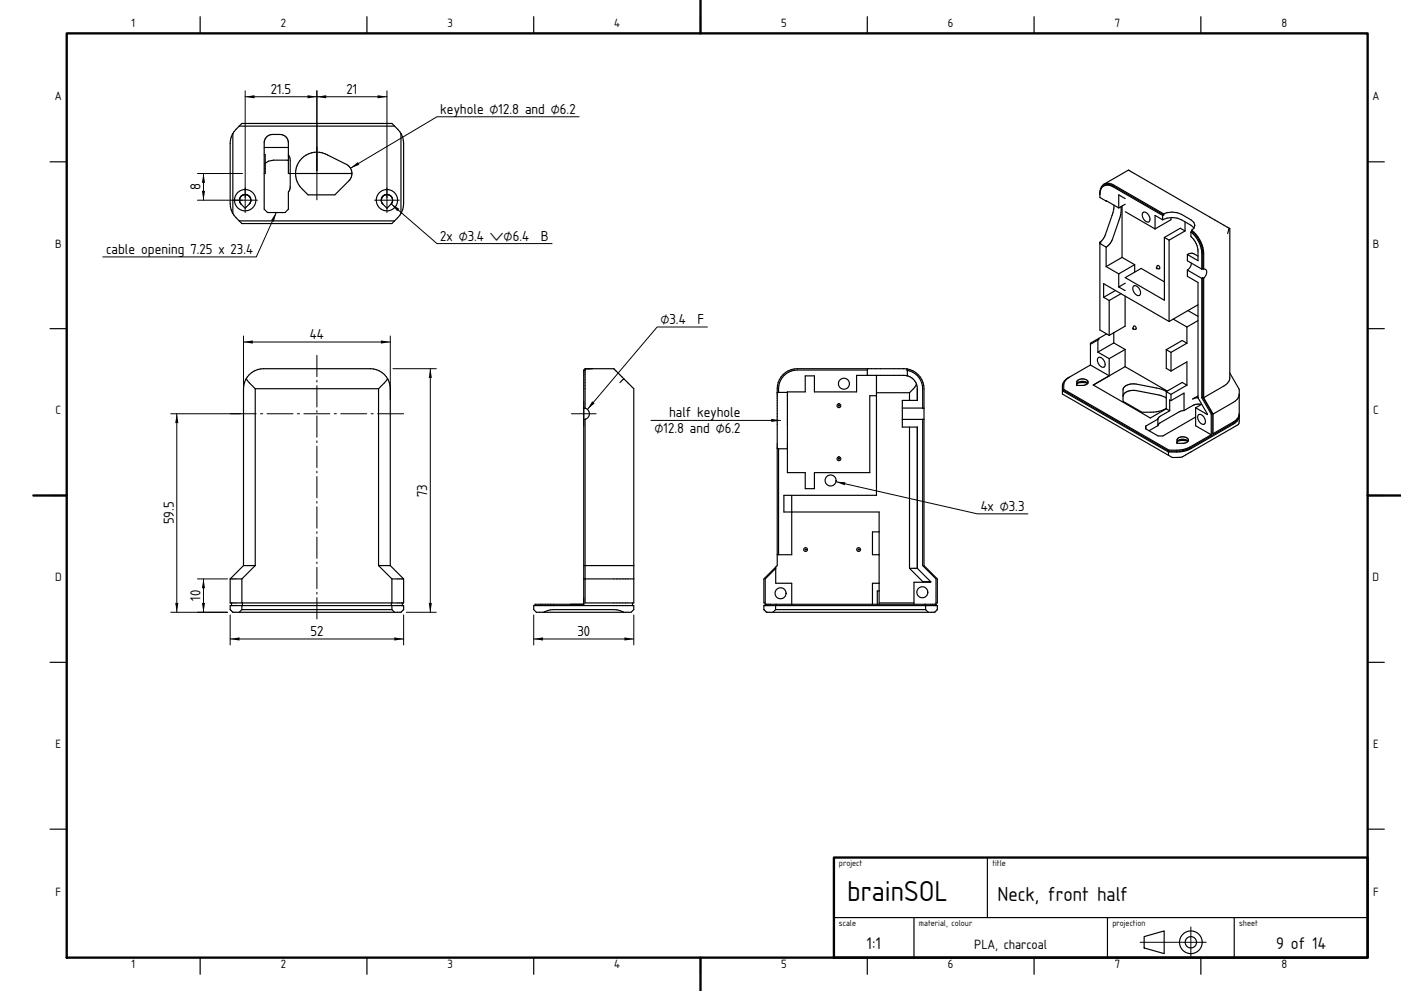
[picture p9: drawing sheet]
<svg xmlns="http://www.w3.org/2000/svg" width="420mm" height="297mm" viewBox="0 0 420 297" stroke-linecap="round" stroke-linejoin="round" font-family="sans-serif">
<g fill="#000">
<path d="M73.5 29l2.8-.5v1zM95 29l2.8-.5v1zM92.2 28.5l2.8 .5-2.8 .5zM113.2 28.5l2.8 .5-2.8 .5zM60.5 57.2h1l-.5 2.8zM61 52l.5 2.8h-1zM105.1 50.4l2.1-1.8 .5 .8zM82.8 63.7l-.7 2.7-.9-.4zM117.3 61.1l2.4 1.5-.6 .7zM73 102.5l2.8-.5v1zM114.2 102l2.8 .5-2.8 .5zM129 110.5l.5 2.8h-1z"/>
<path d="M53 124l.5 2.8h-1zM177.5 120.3l.8 .6-2.2 1.8zM231.2 125.5l2.8 .5-2.8 .5zM250.6 144.4l2.8 .1-.2 .9zM61 173.5l.5 2.8h-1zM52.5 180.7h1l-.5 2.8zM60.5 180.7h1l-.5 2.8zM69 191.5l2.8-.5v1zM118.2 191l2.8 .5-2.8 .5zM128.5 180.7h1l-.5 2.8zM160 191.5l2.8-.5v1zM187.2 191l2.8 .5-2.8 .5z"/>
</g>
<g fill="none" stroke="#000" stroke-width=".35">
<path d="M60 5v5M110 5v5M160 5v5M210 5v5M260 5v5M310 5v5M360 5v5M71.7 37.8h46.6M72.5 37h45a7.5 7.5 0 0 1 3.5 6v18a7.5 7.5 0 0 1-3.5 6h-45a7.5 7.5 0 0 1-3.5-6v-18a7.5 7.5 0 0 1 3.5-6zM15 48.5h5M69.8 40v24M72.3 58.8a1.77 1.77 0 0 1 2.7 .4 1.77 1.77 0 0 1-.8 2.5l-.2 .2a.59 .59 0 0 1-.7 .4 .59 .59 0 0 1-.5-.6l-.3-.3a1.76 1.76 0 0 1-.2-2.6z"/>
<path d="M79.2 46.3h.3v5.7h-.3M79.2 44.2h7.2M86.4 46.5l.6 1.5v8l-.6 1.6v5.1l-.9 1h-5.3l-1-1v-19.9a2.5 2.5 0 0 1 2.5-2.5h2.3a2.5 2.5 0 0 1 2.4 2.5v9.2h.6M86.4 48.1l-4.4-.1-1.5 .3-1 .7M88.6 52l.5 2.4a10.5 10.5 0 0 0 3.2 4h8.1l4.5-4.5 .4-.7 .2-1.2M88.6 52a6.4 6.4 0 0 1 8.8-5.9l6.5 3.2a3.1 3.1 0 0 1 1.6 2.7M88.6 52h16.9M114.8 58.8a1.77 1.77 0 0 1 2.7 .4 1.77 1.77 0 0 1-.8 2.5l-.2 .2a.59 .59 0 0 1-.7 .4 .59 .59 0 0 1-.5-.6l-.3-.3a1.76 1.76 0 0 1-.2-2.6zM120.2 40v24M330.9 55.7l.3-.1a2.7 2.7 0 0 1 2.8 .2l14.9 8.6M330.9 55.7a2.7 2.7 0 0 1 2.8 .3l14.8 8.6M330.9 55.7a2.7 2.7 0 0 0-1.2 2.6"/>
<path d="M331 55.2l7.3-4.2 30.4 17.5v44.7a2.9 2.9 0 0 1-1.8 2.5l-6.1 3.5M331 55.2a3.8 3.8 0 0 0-1.3 4l1.9 1.1M331 55.2a2.9 2.9 0 0 1 3 .3l14.9 8.6M337.3 59.5l-1.9-1.1v3.9M410 48.5h5M71.7 66.2h46.6M329.7 72.6v26.3l2.8 1.6M329.7 72.6l.3 .2-.3 .2 1.9 1.1M331.6 60.3l3.8 2M331.6 74.1v5.8M331.6 79.9l3.8 2.2M331.7 60.2l-.1 .1"/>
<path d="M334 61.5l-.4 2.3-2.3 6.7-.8 1.3-.8 .8M336 61.9l.1 1.7-.3 1.5-2.3 6.6a4.8 4.8 0 0 1-1.9 2.4M336.4 61.7v15.4M336.4 77.1l3.8 2.2M336.4 77.1l-4.8 2.8M337.3 63.4l9 5.2M337.3 61.2l-1.9 1.1M340.2 79.3v2.3M340.2 79.3l-4.8 2.8M342.6 63.7a1.75 1.75 0 0 1 2.2 2 .83 .83 0 0 1-.7 .9 .83 .83 0 0 1-1-.6 2.05 2.05 0 0 1-.5-2.3zM348.5 65.9l-2.2-1.3v4M348.5 65.9a6.3 6.3 0 0 1 5.7 0l2.8 1.6 .9 .8"/>
<path d="M348.5 64.6v1.3M348.9 64.1v.3M348.9 64.4l-.4 .2M348.9 64.1a6.1 6.1 0 0 1 5.3 .1l2.8 1.7 .9 .7a1.69 1.69 0 0 1-.7 2.4M349.1 71.2v18.8l-11.8-6.8 4.8-2.8 7 4.1M349.1 71.2l1.4 .8M350.5 72v24.3M351 65.2v.7l-4.7 2.7M355.3 69.2l-4.8 2.8M355.3 66.5v2.7M355.3 69.2l-1.5-.8-4.7 2.8M356 76.3v1.9l4.3 2.5"/>
<path d="M356 76.3l1-.4a2.82 2.82 0 0 1 2.1 .9M357 69.5a8.9 8.9 0 0 1 3.3 6.4v4.8M357 69.5a2.3 2.3 0 0 0 1 2.4l1 2.3 .1 3.9-3.1-1.8M357.2 78.9a2.66 2.66 0 0 1-1.2 2M357.2 69.3a8.9 8.9 0 0 1 3.4 6.5v4.7M357.2 69v.3M357.2 69h.1M357.2 69.3l-.2 .2M357.3 69a9.5 9.5 0 0 1 3.5 6.9v4.8M368.5 68.4l-.5 1.6M15 98.5h5M330.9 89.1l1.6 1"/>
<path d="M330.9 89.1v-4.1l19.6 11.3M332.5 90.1v10.4M333.9 99.7v3.1M334.4 87.1l-3.5 2M335.4 82.1v3.9M335.4 86l1.9 1.1M336.1 88l-3.6 2.1M337.3 88.7v9.1l-4.8 2.7M337.3 84.9l-1.9 1.1M339.6 98.4l.3-.6a.53 .53 0 0 1 .6 .2 .53 .53 0 0 1-.1 .7l-.7-.1M339.6 98.4l.1 .2M339.8 85.8a1.75 1.75 0 0 1 2.1 2 .83 .83 0 0 1-.6 .8 .83 .83 0 0 1-1-.5 2.05 2.05 0 0 1-.5-2.3z"/>
<path d="M346.7 80.3l.2-.6a.53 .53 0 0 1 .7 .2 .53 .53 0 0 1-.2 .7l-.6-.1M346.7 80.3l.1 .2M351.7 95.6l4.1 2.4M355.8 98v4.9M356 80.9v1.9l3.1 1.9v34.5l2.9 5.1-3.6-2.1M356 80.9l4.3 2.5M356.1 93.1l3 1.7M359.1 96.1l-3.3 1.9M359.1 91.3l-8.6 5M360.3 83.4v35.8M360.6 83.2l.2 .2M360.6 83.2v35.8"/>
<path d="M360.6 83.2l-.3 .2M360.6 80.5l.2 .2M360.6 80.5l-.3 .2M360.8 80.7a.8 .8 0 0 1 .9 .3 .8 .8 0 0 1 0 .9l-.9 1.5M360.8 83.4v35.8M410 98.5h5M73.8 113.5l2.7 3M76.5 116.5h37M76.5 116.5v53M113.5 116.5v53M116.2 113.5l-2.7 3M175.4 110.9h-.4v70.2h-14.6v.4"/>
<path d="M175.4 111h-.4M177.6 110.5l-2.2 .1M187 113.5l3 3v64.2h-14.6v-55M187 113.5l-3-3h-8.6v11.8M187 113.5l-1.1 1.1M236 117.6h-3M260 110.9v1.6M260.1 110.5v.4h-21.1a5.7 5.7 0 0 0-5.6 6.7M262.8 112.5v36h-27.8v5h28.5v27.6M262.8 117.7h9.9M262.8 118.6h-2.1v23h-16.6v4.8h-2.7v-4.8h-5.4v-24.1h5.4v-4.9h2.7v4.9h12.7v-5h14.2a4 4 0 0 1 4 4v3.5h-4.5v2.3M271.9 110.6v.4a5.6 5.6 0 0 1 4.7 5.5v5.8"/>
<path d="M271.9 110.6l-32.9-.1a6 6 0 0 0-6 6v53l-4 4v7.2h.4M271.9 110.6a6 6 0 0 1 5.1 5.9v5.8M272 111v1.6M272.7 117.7v2.3M274.7 115.1a6 6 0 0 1-2 2.6M318.5 117.1l31.8 18.4M318.9 116.7l31.6 18.2M320.5 113.1a3.3 3.3 0 0 0-1.6 3.9l31.6 18.2M322.9 114.9l-.1 .6M322.9 114.9a2.34 2.34 0 0 1 3.2 0M322.9 114.9a5.3 5.3 0 0 1 3.2 0M326.1 114.9l-1 .5-2.3 .1"/>
<path d="M326.1 114.9a1.16 1.16 0 0 0-.4-1.2 1.16 1.16 0 0 0-1.2-.1 1.5 1.5 0 0 0-1.7 .9v1M326.1 114.9h.1M326.9 109.4l-6.6 3.8a3.1 3.1 0 0 0-1.8 2.5v2.4l32.9 19h1.4a4.4 4.4 0 0 0 3.5-1.2l15-8.7 .2-.9v-9.6l-2.8-4.9M329.1 105.5l3.4 2M329.1 101.9v3.6M329.2 107.3a1.75 1.75 0 0 1 2.1 1.9 .83 .83 0 0 1-.7 .9 .83 .83 0 0 1-.9-.5 2.05 2.05 0 0 1-.5-2.3zM329.4 101.4v.3l-2.5 1.5M331.7 100.1l-4.8 2.8v6.5M332.5 107.5v5.1l-5.6-3.2M333.9 102.8l3.4 1.9M333.9 102.8l-4.8 2.7M336.7 118.8a3.1 3.1 0 0 1 3.9-1.7l6.8 1.3 2.2 .9"/>
<path d="M337.3 109.9l-9.6 5.5 17.2 9.9 4.7-2.8M337.3 109.9l12.6 7.3M337.3 104.7v5.2M337.3 104.7l-4.8 2.8M349.6 104.8l1.4 .8M349.6 104.8v5.6l1.4 .8M349.6 117.4v5.1M349.6 117.4l1.4 .8M349.7 117.3l-2.3-.9-6.8-1.3a3.1 3.1 0 0 0-3.9 1.7v3.5l5.6 3.2 4.4-.1 1.5-.3 1.4-.7M351 111.2l4.8-2.7v6.9M351 105.6v5.6M351 118.2v1.9"/>
<path d="M355.8 102.9l-4.8 2.7M355.8 115.4l-4.8 2.8M355.8 115.4l-1.4-.8-4.8 2.8M355.8 102.9l-1.4-.9-4.8 2.8M359.1 118.7l-1.5 .9 1.5-.4M360.3 119.2l2.8 4.9M360.6 119l2.8 4.9M360.6 119l-.3 .2M360.8 119.2l2.9 4.9M371.5 118.1a2.9 2.9 0 0 1-1.8 2.5l-6 3.5M175 122.3h.4M175.4 125.7h-.4"/>
<path d="M175.4 122.3a1.7 1.7 0 0 1 1.3 1.7 1.7 1.7 0 0 1-1.3 1.7M233.4 134.5v31.8M233.4 134.5h2.6M270.5 122.3v3.4M270.5 125.7v2.3h4.5v42.3M270.5 122.3h6.5M272.7 128v42.3M276.6 125.7h.1M276.6 122.3h.1M276.6 125.7v43.8l4 4v8M277 122.3v3.4M277 125.7v43.8l4 4v7.2h-.4"/>
<path d="M277 125.7h-6.5M347.1 127.6l-2.6 1.5M347.1 125.6v2M349.6 122.5l1.1 .6M350.3 135.5v1M350.5 134.9v.3M350.7 123.1l-3.1 1.8-.5 .7M351 120.1l4-2.3v5.2M351 120.1l-.3-.3v3.3M353 132.2a5.3 5.3 0 0 1 3.1 0M355 123l-1.5 .4-5.7 3.3-.7 .9M356.1 132.2a1.91 1.91 0 0 0-3.3 .5v.2"/>
<path d="M356.1 132.3l-.9 .5-2.4 .1M356.1 132.3a1.16 1.16 0 0 0-.4-1.2 1.16 1.16 0 0 0-1.2-.2 1.5 1.5 0 0 0-1.7 1v1M356.1 132.2v.1M358.4 125l-9.8 5.7h-1.4l-3.7-2.2v-.8l3.6-2.1M358.4 122.2v5.4l4.7 2.7M359.2 124.4a1.75 1.75 0 0 1 2.2 2 .83 .83 0 0 1-.7 .8 .83 .83 0 0 1-.9-.5 2.05 2.05 0 0 1-.6-2.3zM360.2 121.2a3.9 3.9 0 0 0-2.6 .3l-2.6 1.5M360.3 121.2l-1.9 1M363.1 130.3l-7 4-2.4 .6h-3.2M363.1 124.1v6.2M363.4 123.9v5.9l.3 .2M363.4 123.9l-.3 .2"/>
<path d="M363.7 124.1v5.9M370.9 125.5l-1.4 1.4-13.4 7.7-2.4 .6h-3.2M371.5 124a2.9 2.9 0 0 1-1.8 2.5l-6 3.5M371.5 124.7a2.9 2.9 0 0 1-1.8 2.4l-12.7 7.4-1.5 .6a15.2 15.2 0 0 1-5.2 .4M15 148.5h5M237.3 148.5l.1 17.8h-4.4M263.5 159.4h-2v6.9h2M410 148.5h5M69 173.5v7.2h52v-7.2M69 173.5h3.5M72.5 173.5v7.2M73 169.5v-53a6 6 0 0 1 6-6h32a6 6 0 0 1 6 6v53"/>
<path d="M73 169.5h3.5M73 169.5l-4 4M76.5 169.5l-4 4M113.5 169.5h3.5M113.5 169.5l4 4M117 169.5l4 4M117.5 173.5v7.2M117.5 173.5h3.5M175 173.5h15M175 169.5h15M232.5 170v4.8h4.9v6.3M232.5 170.4l-3.1 3.1v8"/>
<path d="M263.5 174.8h-2v6.3M263.5 177.1h-.5v4M272.7 170.3l4 4M272.7 170.3h2.3M275 170.3l4 4M276.7 174.3v.2M276.7 174.3h2.3M279 174.3v.2h-5v6.6M15 198.5h5M69 181.5h52v1.2l-.8 .8h-50.4l-.8-.8zM69.4 180.7v.8M72.5 182.7l-.8 .8"/>
<path d="M72.5 181.5v1.2M72.5 182.7h45M72.7 180.7v.8M117.3 180.7v.8M117.5 182.7l.8 .8M117.5 181.5v1.2M120.6 180.7v.8M160 181.5h30v1.2l-.8 .8h-28.4l-.8-.8zM163 183.5l1.1-.5 1.9-.3h18l1.9 .3 1.1 .5M189.6 180.7v.8M229 181.5h52v1.2l-.8 .8h-50.4l-.8-.8zM229.4 181.1h51.2"/>
<path d="M232.5 182.7h45M232.5 182.7l-.8 .8M232.5 181.5v1.2M232.7 181.1v.4M263.5 180.7h10.5M277.3 181.1v.4M277.5 182.7l.8 .8M277.5 181.5v1.2M410 198.5h5M15 248.5h5M296 257v18M410 248.5h5"/>
<path d="M250 275h160M274 275v12M332 275v12M370 275v12M60 287v5M110 287v5M160 287v5M210 287v5M260 287v5M310 287v5M343 280.7l6-1.7v6.8l-6-1.7zM360 287v5"/>
<circle cx="73.5" cy="60" r="3.2"/>
<circle cx="116" cy="60" r="3.2"/>
<circle cx="253" cy="115" r="1.65"/>
<circle cx="251.5" cy="137.5" r=".15"/>
<circle cx="251.5" cy="121.6" r=".15"/>
<circle cx="251.5" cy="121.6" r=".57"/>
<circle cx="251.5" cy="137.5" r=".57"/>
<circle cx="249" cy="144" r="1.65"/>
<circle cx="234" cy="177.8" r="1.65"/>
<circle cx="241.5" cy="164.7" r=".15"/>
<circle cx="241.5" cy="164.7" r=".57"/>
<circle cx="257.4" cy="164.7" r=".15"/>
<circle cx="257.4" cy="164.7" r=".57"/>
<circle cx="276.5" cy="177.5" r="1.65"/>
<circle cx="357" cy="282.4" r="3.4"/>
<circle cx="357" cy="282.4" r="1.7"/>
</g>
<g fill="none" stroke="#000" stroke-width=".3">
<path d="M73.5 29h42.5M73.5 27.2v36.5M95 27.2v32.7M116 27.2v36.5M173.6 35h-42.6l-25.9 15.4M59.2 60h18M59.2 52h13.5M61 52v8M87.1 52h15.8M112.3 60h7.4M82.8 63.7l-6 13.3h-46M117.3 61.1l13.7 11.9h34.5"/>
<path d="M212.1 98h-15.1l-20.9 24.7M73 100.7v19M73 102.5h44M95 106.5v6.4M95 114v.5M95 115.6v6.4M117 100.7v19M117.8 110.5h13M129 110.5v73M51.2 124h25.6M53 124v59.5M78.1 124h.7"/>
<path d="M80.1 124h7.7M89.2 124h.6M91.1 124h7.8M95 123v.6M95 124.6v6.5M95 132.1v.6M95 133.7v6.4M100.2 124h.7M102.1 124h7.8M111.3 124h.6M113.2 124h7.8M171.3 124h7.4"/>
<path d="M175 120.3v7.4M195.2 126h38.8M95 141.2v.5M95 142.8v6.4M95 150.3v.5M95 151.9v6.4M95 159.3v.6M250.6 144.4l42.4 9.6h15.1M59.2 173.5h9M61 173.5v10M95 160.9v6.5M95 168.4v.6"/>
<path d="M95 170v6.4M95 177.5v.5M95 179.1v6.4M51.2 183.5h17M69 184.3v9M69 191.5h52M121 184.3v9M121.8 183.5h9M160 191.5h30M160 184.3v9M190 184.3v9M357 277.8v9.2"/>
<path d="M341.8 282.4h19.8"/>
</g>
<path d="M20 10h390v277h-390zM210 0v10M10 148.5h10M410 148.5h10M250 257h160v30h-160zM210 287v10" fill="none" stroke="#000" stroke-width=".7"/>
<text font-size="8.1" x="254" y="270">brainSOL</text>
<text font-size="5.7" x="299" y="270">Neck, front half</text>
<g font-size="4.7">
<text x="259.9" y="284.4">1:1</text>
<text x="382.5" y="284.4">9 of 14</text>
</g>
<g font-size="4.1">
<text x="81.2" y="28.1">21.5</text>
<text x="103.9" y="28.1">21</text>
<text x="132" y="34.1">keyhole ⌀12.8 and ⌀6.2</text>
<text x="60.1" y="57" transform="rotate(-90 60.1 57)">8</text>
<text x="31.8" y="76.1">cable opening 7.25 x 23.4</text>
<text x="132" y="72.1">2x ⌀3.4 ⌵⌀6.4</text>
<text x="162.1" y="72.1">B</text>
<text x="92.9" y="101.6">44</text>
<text x="198" y="97.1">⌀3.4</text>
<text x="209.1" y="97.1">F</text>
<text x="200.6" y="125.1">half keyhole</text>
<text x="196.2" y="129.9">⌀12.8 and ⌀6.2</text>
<text x="128.1" y="148.9" transform="rotate(-90 128.1 148.9)">73</text>
<text x="294" y="153.1">4x ⌀3.3</text>
<text x="52.1" y="157.2" transform="rotate(-90 52.1 157.2)">59.5</text>
<text x="60.1" y="180.1" transform="rotate(-90 60.1 180.1)">10</text>
<text x="93" y="190.6">52</text>
<text x="173.1" y="190.6">30</text>
</g>
<text font-size="3.8" x="292.1" y="284.4">PLA, charcoal</text>
<g font-size="3.4">
<text x="39.4" y="8.2">1</text>
<text x="84.2" y="8.2">2</text>
<text x="134.2" y="8.2">3</text>
<text x="184.1" y="8.2">4</text>
<text x="234.2" y="8.2">5</text>
<text x="284.2" y="8.2">6</text>
<text x="334.2" y="8.2">7</text>
<text x="384.1" y="8.2">8</text>
<text x="16.5" y="30">A</text>
<text x="411.5" y="30">A</text>
<text x="16.5" y="74.2">B</text>
<text x="411.5" y="74.2">B</text>
<text x="16.7" y="124.2">C</text>
<text x="411.7" y="124.2">C</text>
<text x="16.5" y="174.2">D</text>
<text x="411.5" y="174.2">D</text>
<text x="16.7" y="224.2">E</text>
<text x="411.7" y="224.2">E</text>
<text x="16.7" y="268.5">F</text>
<text x="411.7" y="268.5">F</text>
<text x="39.4" y="290.2">1</text>
<text x="84.2" y="290.2">2</text>
<text x="134.2" y="290.2">3</text>
<text x="184.1" y="290.2">4</text>
<text x="234.2" y="290.2">5</text>
<text x="284.2" y="290.2">6</text>
<text x="334.2" y="290.2">7</text>
<text x="384.1" y="290.2">8</text>
</g>
<g font-size="2.4">
<text x="251.5" y="259.6">project</text>
<text x="297.5" y="259.6">title</text>
<text x="251.5" y="277.6">scale</text>
<text x="275.5" y="277.6">material, colour</text>
<text x="333.5" y="277.6">projection</text>
<text x="371.5" y="277.6">sheet</text>
</g>
</svg>
